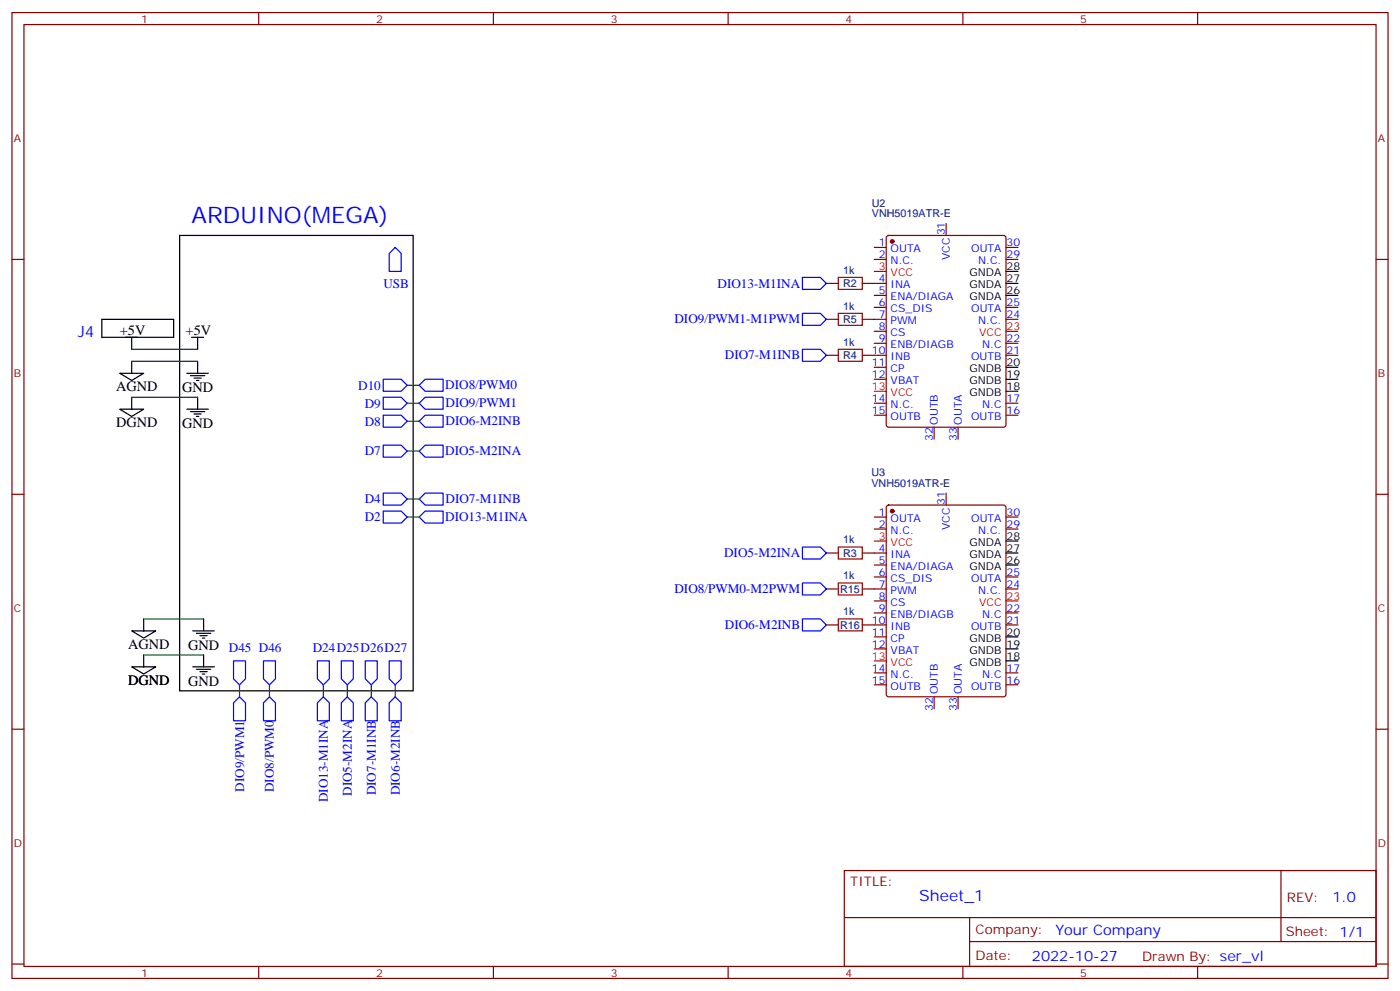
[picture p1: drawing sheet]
<svg xmlns="http://www.w3.org/2000/svg" width="412mm" height="292mm" viewBox="0 0 412 292" stroke-linecap="round" stroke-linejoin="round" font-family="sans-serif">
<g fill="none" stroke="#870000" stroke-width=".35">
<path d="M3.5 3.7h405.4v284.3h-405.4zM7.1 7.2h398.2v277.3h-398.2zM76.2 3.7v3.5M145.3 3.7v3.5M214.5 3.7v3.5M283.6 3.7v3.5M352.8 3.7v3.5M3.5 76.4h3.6M257.5 76.4h3.6M257.5 72.8h3.6M261.3 69.5l.5-.2h33.8l.7 .5v55.3l-.4 .6-34.1 .1-.7-.5v-55.3zM278.7 65.8v3.5"/>
<path d="M296.3 76.4h3.6M296.3 72.8h3.6M405.3 76.4h3.6M243.4 83.4h3.5M243.4 94h3.5M254 83.4h7.1M254 94h7.1M257.5 87h3.6M257.5 90.5h3.6M257.5 97.5h3.6M296.3 90.5h3.6M296.3 94h3.6"/>
<path d="M243.4 104.6h3.5M254 104.6h7.1M257.5 101.1h3.6M257.5 108.1h3.6M257.5 111.7h3.6M257.5 118.7h3.6M296.3 101.1h3.6M296.3 104.6h3.6M296.3 118.7h3.6M257.5 122.2h3.6M275.2 125.8v3.5M282.2 125.8v3.5"/>
<path d="M296.3 122.2h3.6M3.5 145.5h3.6M257.5 152.2h3.6M257.5 155.8h3.6M261.3 148.9l.5-.2h33.8l.7 .4v55.3l-.4 .7h-34.1l-.7-.4v-55.3zM278.7 145.2v3.5M296.3 152.2h3.6M296.3 155.8h3.6M405.3 145.5h3.6M243.4 173.4h3.5M243.4 162.8h3.5M254 173.4h7.1"/>
<path d="M254 162.8h7.1M257.5 166.3h3.6M257.5 169.9h3.6M257.5 176.9h3.6M296.3 173.4h3.6M296.3 169.9h3.6M243.4 184h3.5M254 184h7.1M257.5 180.4h3.6M257.5 187.5h3.6M257.5 191h3.6M257.5 198.1h3.6"/>
<path d="M296.3 184h3.6M296.3 180.4h3.6M296.3 198.1h3.6M3.5 214.7h3.6M257.5 201.6h3.6M275.2 205.1v3.6M282.2 205.1v3.6M296.3 201.6h3.6M405.3 214.7h3.6M248.7 256.3h156.6v28.2h-156.6zM377.3 256.3v20.9M248.7 270.1h156.5"/>
<path d="M285.6 277.2h119.6M285.6 270.1v14.2M3.5 283.8h3.6M76.2 284.5v3.5M145.3 284.5v3.5M214.5 284.5v3.5M283.6 284.5v3.5M352.8 284.5v3.5M405.3 283.8h3.6"/>
</g>
<g fill="#870000" stroke="#870000" stroke-width=".35">
<circle cx="262.8" cy="71.1" r=".53"/>
<circle cx="262.8" cy="150.5" r=".53"/>
</g>
<path d="M257.5 79.9h3.6M296.3 97.5h3.6M257.5 115.2h3.6M257.5 159.3h3.6M296.3 176.9h3.6M257.5 194.6h3.6" fill="none" stroke="#f00" stroke-width=".35"/>
<g fill="none" stroke="#000" stroke-width=".35">
<path d="M52.9 69.3h68.8v134.1h-68.8zM296.3 79.9h3.6M30 94h21.2v5.3h-21.2zM37 99.3h3.6M38.8 99.3v3.5M56.4 99.3h3.6M58.2 99.3v3.5M296.3 87h3.6M296.3 83.4h3.6M35.3 109.9h7l-3.5 2.1zM38.8 106.4v3.5M38.8 116.9v3.6"/>
<path d="M55 109.9h6.4M56.1 110.6h4.2M57.1 111.3h2.2M57.9 112h.7M58.2 106.4v3.5M58.2 116.9v3.6M296.3 115.2h3.6M296.3 111.7h3.6M296.3 108.1h3.6M35.3 120.5h7l-3.5 2.1zM55 120.5h6.4M56.1 121.2h4.2"/>
<path d="M57.1 121.9h2.2M57.9 122.6h.7M296.3 159.3h3.6M296.3 166.3h3.6M296.3 162.8h3.6M38.8 185.7h7.1l-3.6 2.2zM38.8 196.3h7.1l-3.6 2.1zM42.3 182.2v3.5M42.3 192.8v3.5M56.8 185.7h6.3M56.8 196.3h6.3M57.9 186.4h4.2"/>
<path d="M57.9 197h4.2M58.9 187.1h2.1M58.9 197.7h2.1M59.6 187.9h.7M59.6 198.4h.7M60 182.2v3.5M60 192.8v3.5M296.3 194.6h3.6M296.3 191h3.6M296.3 187.5h3.6"/>
</g>
<path d="M246.9 81.7h7.1v3.5h-7.1zM246.9 92.3h7.1v3.5h-7.1zM246.9 102.8h7.1v3.6h-7.1zM246.9 171.6h7.1v3.6h-7.1zM246.9 161h7.1v3.6h-7.1zM246.9 182.2h7.1v3.5h-7.1z" fill="none" stroke="#a10000" stroke-width=".35"/>
<g fill="none" stroke="#00f" stroke-width=".35">
<path d="M116.4 72.8l1.8 1.8v5.3h-3.5v-5.3zM236.4 81.7h5.3l1.7 1.7-1.7 1.8h-5.3zM236.4 92.3h5.3l1.7 1.7-1.7 1.8h-5.3zM112.9 116.9h5.3l1.7 1.8-1.7 1.8h-5.3zM112.9 111.7h5.3l1.7 1.7-1.7 1.8h-5.3zM123.5 118.7l1.7-1.8h5.3v3.6h-5.3zM123.5 113.4l1.7-1.7h5.3v3.5h-5.3zM236.4 102.8h5.3l1.7 1.8-1.7 1.8h-5.3zM112.9 131.1h5.3l1.7 1.7-1.7 1.8h-5.3zM112.9 122.2h5.3l1.7 1.8-1.7 1.8h-5.3zM123.5 132.8l1.7-1.7h5.3v3.5h-5.3zM123.5 124l1.7-1.8h5.3v3.6h-5.3z"/>
<path d="M112.9 150.5h5.3l1.7 1.7-1.7 1.8h-5.3zM112.9 145.2h5.3l1.7 1.7-1.7 1.8h-5.3zM123.5 152.2l1.7-1.7h5.3v3.5h-5.3zM123.5 146.9l1.7-1.7h5.3v3.5h-5.3zM236.4 171.6h5.3l1.7 1.8-1.7 1.8h-5.3zM236.4 161h5.3l1.7 1.8-1.7 1.8h-5.3zM68.8 194.6h3.5v5.2l-1.7 1.8-1.8-1.8zM77.6 194.6h3.5v5.2l-1.7 1.8-1.8-1.8zM93.5 194.6h3.5v5.2l-1.8 1.8-1.7-1.8zM100.5 194.6h3.6v5.2l-1.8 1.8-1.8-1.8zM107.6 194.6h3.5v5.2l-1.7 1.8-1.8-1.8zM114.7 194.6h3.5v5.2l-1.8 1.8-1.7-1.8z"/>
<path d="M236.4 182.2h5.3l1.7 1.8-1.7 1.7h-5.3zM70.6 205.1l1.7 1.8v5.3h-3.5v-5.3zM77.6 206.9l1.8-1.8 1.7 1.8v5.3h-3.5zM93.5 206.9l1.7-1.8 1.8 1.8v5.3h-3.5zM102.3 205.1l1.8 1.8v5.3h-3.6v-5.3zM109.4 205.1l1.7 1.8v5.3h-3.5v-5.3zM116.4 205.1l1.8 1.8v5.3h-3.5v-5.3z"/>
</g>
<g fill="none" stroke="#008700" stroke-width=".35">
<path d="M38.8 102.8h19.4M38.8 106.4h19.4M38.8 116.9h19.4M119.9 113.4h3.6M119.9 118.7h3.6M119.9 124h3.6M119.9 132.8h3.6M119.9 146.9h3.6M119.9 152.2h3.6M42.3 182.2h17.7M42.3 192.8h17.7M70.6 201.6v3.5"/>
<path d="M79.4 201.6v3.5M95.2 201.6v3.5M102.3 201.6v3.5M109.4 201.6v3.5M116.4 201.6v3.5"/>
</g>
<text font-size="6.7" fill="#00f" x="56.4" y="65.8">ARDUINO(MEGA)</text>
<g font-size="4.6" fill="#00f">
<text x="22.9" y="99.3">J4</text>
<text x="270.8" y="265.3">Sheet_1</text>
</g>
<g font-size="4.2">
<text x="35.3" y="98.6">+5V</text>
<text x="54.7" y="98.6">+5V</text>
<text x="34.2" y="115.2">AGND</text>
<text x="53.6" y="115.5">GND</text>
<text x="34.2" y="125.8">DGND</text>
<text x="53.6" y="126.1">GND</text>
<text x="37.7" y="191">AGND</text>
<text x="55.4" y="191.4">GND</text>
<text x="37.7" y="201.6">DGND</text>
<text x="55.4" y="202">GND</text>
</g>
<g font-size="4.2" fill="#00f">
<text x="392.5" y="265.6">1.0</text>
<text x="310.9" y="275.1">Your Company</text>
<text x="304" y="282.9">2022-10-27</text>
</g>
<g font-size="3.9" fill="#00f">
<text x="112.9" y="84.7">USB</text>
<text x="211.4" y="84.6">DIO13-M1INA</text>
<text x="198.7" y="95.2">DIO9/PWM1-M1PWM</text>
<text x="213.5" y="105.8">DIO7-M1INB</text>
<text x="105.5" y="114.7">D10</text>
<text x="107.4" y="120">D9</text>
<text x="131.2" y="114.6">DIO8/PWM0</text>
<text x="131.2" y="119.9">DIO9/PWM1</text>
<text x="107.4" y="125.3">D8</text>
<text x="131.2" y="125.2">DIO6-M2INB</text>
<text x="107.4" y="134.1">D7</text>
<text x="131.1" y="134">DIO5-M2INA</text>
<text x="107.4" y="148.2">D4</text>
<text x="131.2" y="148.1">DIO7-M1INB</text>
<text x="107.4" y="153.5">D2</text>
<text x="131.1" y="153.4">DIO13-M1INA</text>
<text x="213.3" y="164">DIO5-M2INA</text>
<text x="198.7" y="174.6">DIO8/PWM0-M2PWM</text>
<text x="213.5" y="185.2">DIO6-M2INB</text>
<text x="67.4" y="191.8">D45 D46</text>
<text x="92.1" y="191.8">D24D25D26D27</text>
<text x="71.9" y="233.1" transform="rotate(-90 71.9 233.1)">DIO9/PWM1</text>
<text x="80.7" y="233.2" transform="rotate(-90 80.7 233.2)">DIO8/PWM0</text>
<text x="96.6" y="236.2" transform="rotate(-90 96.6 236.2)">DIO13-M1INA</text>
<text x="103.6" y="234.3" transform="rotate(-90 103.6 234.3)">DIO5-M2INA</text>
<text x="110.7" y="234.2" transform="rotate(-90 110.7 234.2)">DIO7-M1INB</text>
<text x="117.7" y="234.2" transform="rotate(-90 117.7 234.2)">DIO6-M2INB</text>
</g>
<g font-size="3.9" fill="#800">
<text x="250.5" y="260.9">TITLE:</text>
<text x="379.1" y="265.6">REV:</text>
<text x="287.4" y="275.1">Company:</text>
<text x="378.7" y="275.7">Sheet: 1/1</text>
<text x="287.4" y="282.8">Date:</text>
<text x="336.4" y="282.8">Drawn By: ser_vl</text>
</g>
<g font-size="3.2" fill="#800">
<text x="41.6" y="6.7">1</text>
<text x="110.8" y="6.7">2</text>
<text x="179.9" y="6.7">3</text>
<text x="249.1" y="6.7">4</text>
<text x="318.2" y="6.7">5</text>
<text x="4.1" y="41.8">A</text>
<text x="405.9" y="41.8">A</text>
<text x="4.1" y="110.9">B</text>
<text x="405.9" y="110.9">B</text>
<text x="4.1" y="180.1">C</text>
<text x="405.9" y="180.1">C</text>
<text x="4.1" y="249.2">D</text>
<text x="405.9" y="249.2">D</text>
<text x="41.6" y="287.5">1</text>
<text x="110.8" y="287.5">2</text>
<text x="179.9" y="287.5">3</text>
<text x="249.1" y="287.5">4</text>
<text x="318.2" y="287.5">5</text>
</g>
<g font-size="3.2" fill="#000080">
<text x="256.8" y="64">VNH5019ATR-E</text>
<text x="256.8" y="60.9">U2</text>
<text x="248.4" y="80.6">1k</text>
<text x="248.4" y="84.6">R2</text>
<text x="248.4" y="91.2">1k</text>
<text x="248.4" y="95.2">R5</text>
<text x="248.4" y="101.8">1k</text>
<text x="248.4" y="105.7">R4</text>
<text x="256.7" y="143.4">VNH5019ATR-E</text>
<text x="256.7" y="140.2">U3</text>
<text x="248.4" y="160">1k</text>
<text x="248.4" y="164">R3</text>
<text x="248.4" y="170.6">1k</text>
<text x="247.5" y="174.6">R15</text>
<text x="247.5" y="185.2">R16</text>
<text x="248.4" y="181.2">1k</text>
</g>
<g font-size="3.2" fill="#00f">
<text x="278.3" y="69.3" transform="rotate(-90 278.3 69.3)">31</text>
<text x="258.9" y="72.5">1</text>
<text x="258.9" y="76">2</text>
<text x="262.4" y="74.3">OUTA</text>
<text x="262.4" y="77.8">N.C.</text>
<text x="279.8" y="76.6" transform="rotate(-90 279.8 76.6)">VCC</text>
<text x="286.1" y="74.3">OUTA</text>
<text x="288.1" y="77.8">N.C.</text>
<text x="296.5" y="76">29</text>
<text x="296.5" y="72.5">30</text>
<text x="258.9" y="83.1">4</text>
<text x="258.9" y="86.6">5</text>
<text x="262.4" y="84.8">INA</text>
<text x="262.4" y="88.4">ENA/DIAGA</text>
<text x="258.9" y="90.1">6</text>
<text x="258.9" y="93.7">7</text>
<text x="262.4" y="91.9">CS_DIS</text>
<text x="262.4" y="95.4">PWM</text>
<text x="286.1" y="91.9">OUTA</text>
<text x="288.1" y="95.4">N.C.</text>
<text x="296.5" y="93.7">24</text>
<text x="296.5" y="90.1">25</text>
<text x="258.9" y="97.2">8</text>
<text x="258.9" y="100.7">9</text>
<text x="262.4" y="99">CS</text>
<text x="296.5" y="100.7">22</text>
<text x="256.8" y="104.2">10</text>
<text x="256.8" y="107.8">11</text>
<text x="262.4" y="102.5">ENB/DIAGB</text>
<text x="262.4" y="106">INB</text>
<text x="286.1" y="106">OUTB</text>
<text x="289.3" y="102.5">N.C</text>
<text x="296.5" y="104.2">21</text>
<text x="256.8" y="111.3">12</text>
<text x="262.4" y="109.5">CP</text>
<text x="262.4" y="113.1">VBAT</text>
<text x="256.8" y="118.4">14</text>
<text x="296.5" y="118.4">17</text>
<text x="256.8" y="121.9">15</text>
<text x="262.4" y="120.1">N.C.</text>
<text x="262.4" y="123.6">OUTB</text>
<text x="276.2" y="125.1" transform="rotate(-90 276.2 125.1)">OUTB</text>
<text x="283.3" y="125.1" transform="rotate(-90 283.3 125.1)">OUTA</text>
<text x="286.1" y="123.6">OUTB</text>
<text x="289.3" y="120.1">N.C</text>
<text x="296.5" y="121.9">16</text>
<text x="274.8" y="129.8" transform="rotate(-90 274.8 129.8)">32</text>
<text x="281.9" y="129.8" transform="rotate(-90 281.9 129.8)">33</text>
<text x="278.3" y="148.7" transform="rotate(-90 278.3 148.7)">31</text>
<text x="258.9" y="151.9">1</text>
<text x="258.9" y="155.4">2</text>
<text x="262.4" y="153.6">OUTA</text>
<text x="286.1" y="153.6">OUTA</text>
<text x="296.5" y="155.4">29</text>
<text x="296.5" y="151.9">30</text>
<text x="262.4" y="157.2">N.C.</text>
<text x="279.8" y="156" transform="rotate(-90 279.8 156)">VCC</text>
<text x="288.1" y="157.2">N.C.</text>
<text x="258.9" y="162.5">4</text>
<text x="258.9" y="166">5</text>
<text x="262.4" y="164.2">INA</text>
<text x="262.4" y="167.7">ENA/DIAGA</text>
<text x="258.9" y="169.5">6</text>
<text x="258.9" y="173">7</text>
<text x="262.4" y="171.3">CS_DIS</text>
<text x="286.1" y="171.3">OUTA</text>
<text x="296.5" y="173">24</text>
<text x="296.5" y="169.5">25</text>
<text x="258.9" y="176.6">8</text>
<text x="262.4" y="174.8">PWM</text>
<text x="262.4" y="178.3">CS</text>
<text x="288.1" y="174.8">N.C.</text>
<text x="256.8" y="183.6">10</text>
<text x="258.9" y="180.1">9</text>
<text x="262.4" y="181.9">ENB/DIAGB</text>
<text x="262.4" y="185.4">INB</text>
<text x="286.1" y="185.4">OUTB</text>
<text x="289.3" y="181.9">N.C</text>
<text x="296.5" y="183.6">21</text>
<text x="296.5" y="180.1">22</text>
<text x="256.8" y="187.1">11</text>
<text x="256.8" y="190.7">12</text>
<text x="262.4" y="188.9">CP</text>
<text x="256.8" y="197.7">14</text>
<text x="262.4" y="192.4">VBAT</text>
<text x="296.5" y="197.7">17</text>
<text x="256.8" y="201.3">15</text>
<text x="262.4" y="199.5">N.C.</text>
<text x="262.4" y="203">OUTB</text>
<text x="286.1" y="203">OUTB</text>
<text x="289.3" y="199.5">N.C</text>
<text x="296.5" y="201.3">16</text>
<text x="274.8" y="209.2" transform="rotate(-90 274.8 209.2)">32</text>
<text x="276.2" y="204.4" transform="rotate(-90 276.2 204.4)">OUTB</text>
<text x="281.9" y="209.2" transform="rotate(-90 281.9 209.2)">33</text>
<text x="283.3" y="204.4" transform="rotate(-90 283.3 204.4)">OUTA</text>
</g>
<g font-size="3.2" fill="#f00">
<text x="258.9" y="79.6">3</text>
<text x="262.4" y="81.3">VCC</text>
<text x="288.4" y="99">VCC</text>
<text x="296.5" y="97.2">23</text>
<text x="256.8" y="114.8">13</text>
<text x="262.4" y="116.6">VCC</text>
<text x="258.9" y="158.9">3</text>
<text x="262.4" y="160.7">VCC</text>
<text x="288.4" y="178.3">VCC</text>
<text x="296.5" y="176.6">23</text>
<text x="256.8" y="194.2">13</text>
<text x="262.4" y="196">VCC</text>
</g>
<g font-size="3.2">
<text x="285.6" y="81.3">GNDA</text>
<text x="296.5" y="83.1">27</text>
<text x="296.5" y="79.6">28</text>
<text x="285.6" y="88.4">GNDA</text>
<text x="285.6" y="84.8">GNDA</text>
<text x="296.5" y="86.6">26</text>
<text x="296.5" y="107.8">20</text>
<text x="285.6" y="113.1">GNDB</text>
<text x="285.6" y="109.5">GNDB</text>
<text x="296.5" y="111.3">19</text>
<text x="285.6" y="116.6">GNDB</text>
<text x="296.5" y="114.8">18</text>
<text x="285.6" y="160.7">GNDA</text>
<text x="296.5" y="158.9">28</text>
<text x="285.6" y="167.7">GNDA</text>
<text x="285.6" y="164.2">GNDA</text>
<text x="296.5" y="166">26</text>
<text x="296.5" y="162.5">27</text>
<text x="285.6" y="188.9">GNDB</text>
<text x="296.5" y="190.7">19</text>
<text x="296.5" y="187.1">20</text>
<text x="285.6" y="196">GNDB</text>
<text x="285.6" y="192.4">GNDB</text>
<text x="296.5" y="194.2">18</text>
</g>
</svg>
